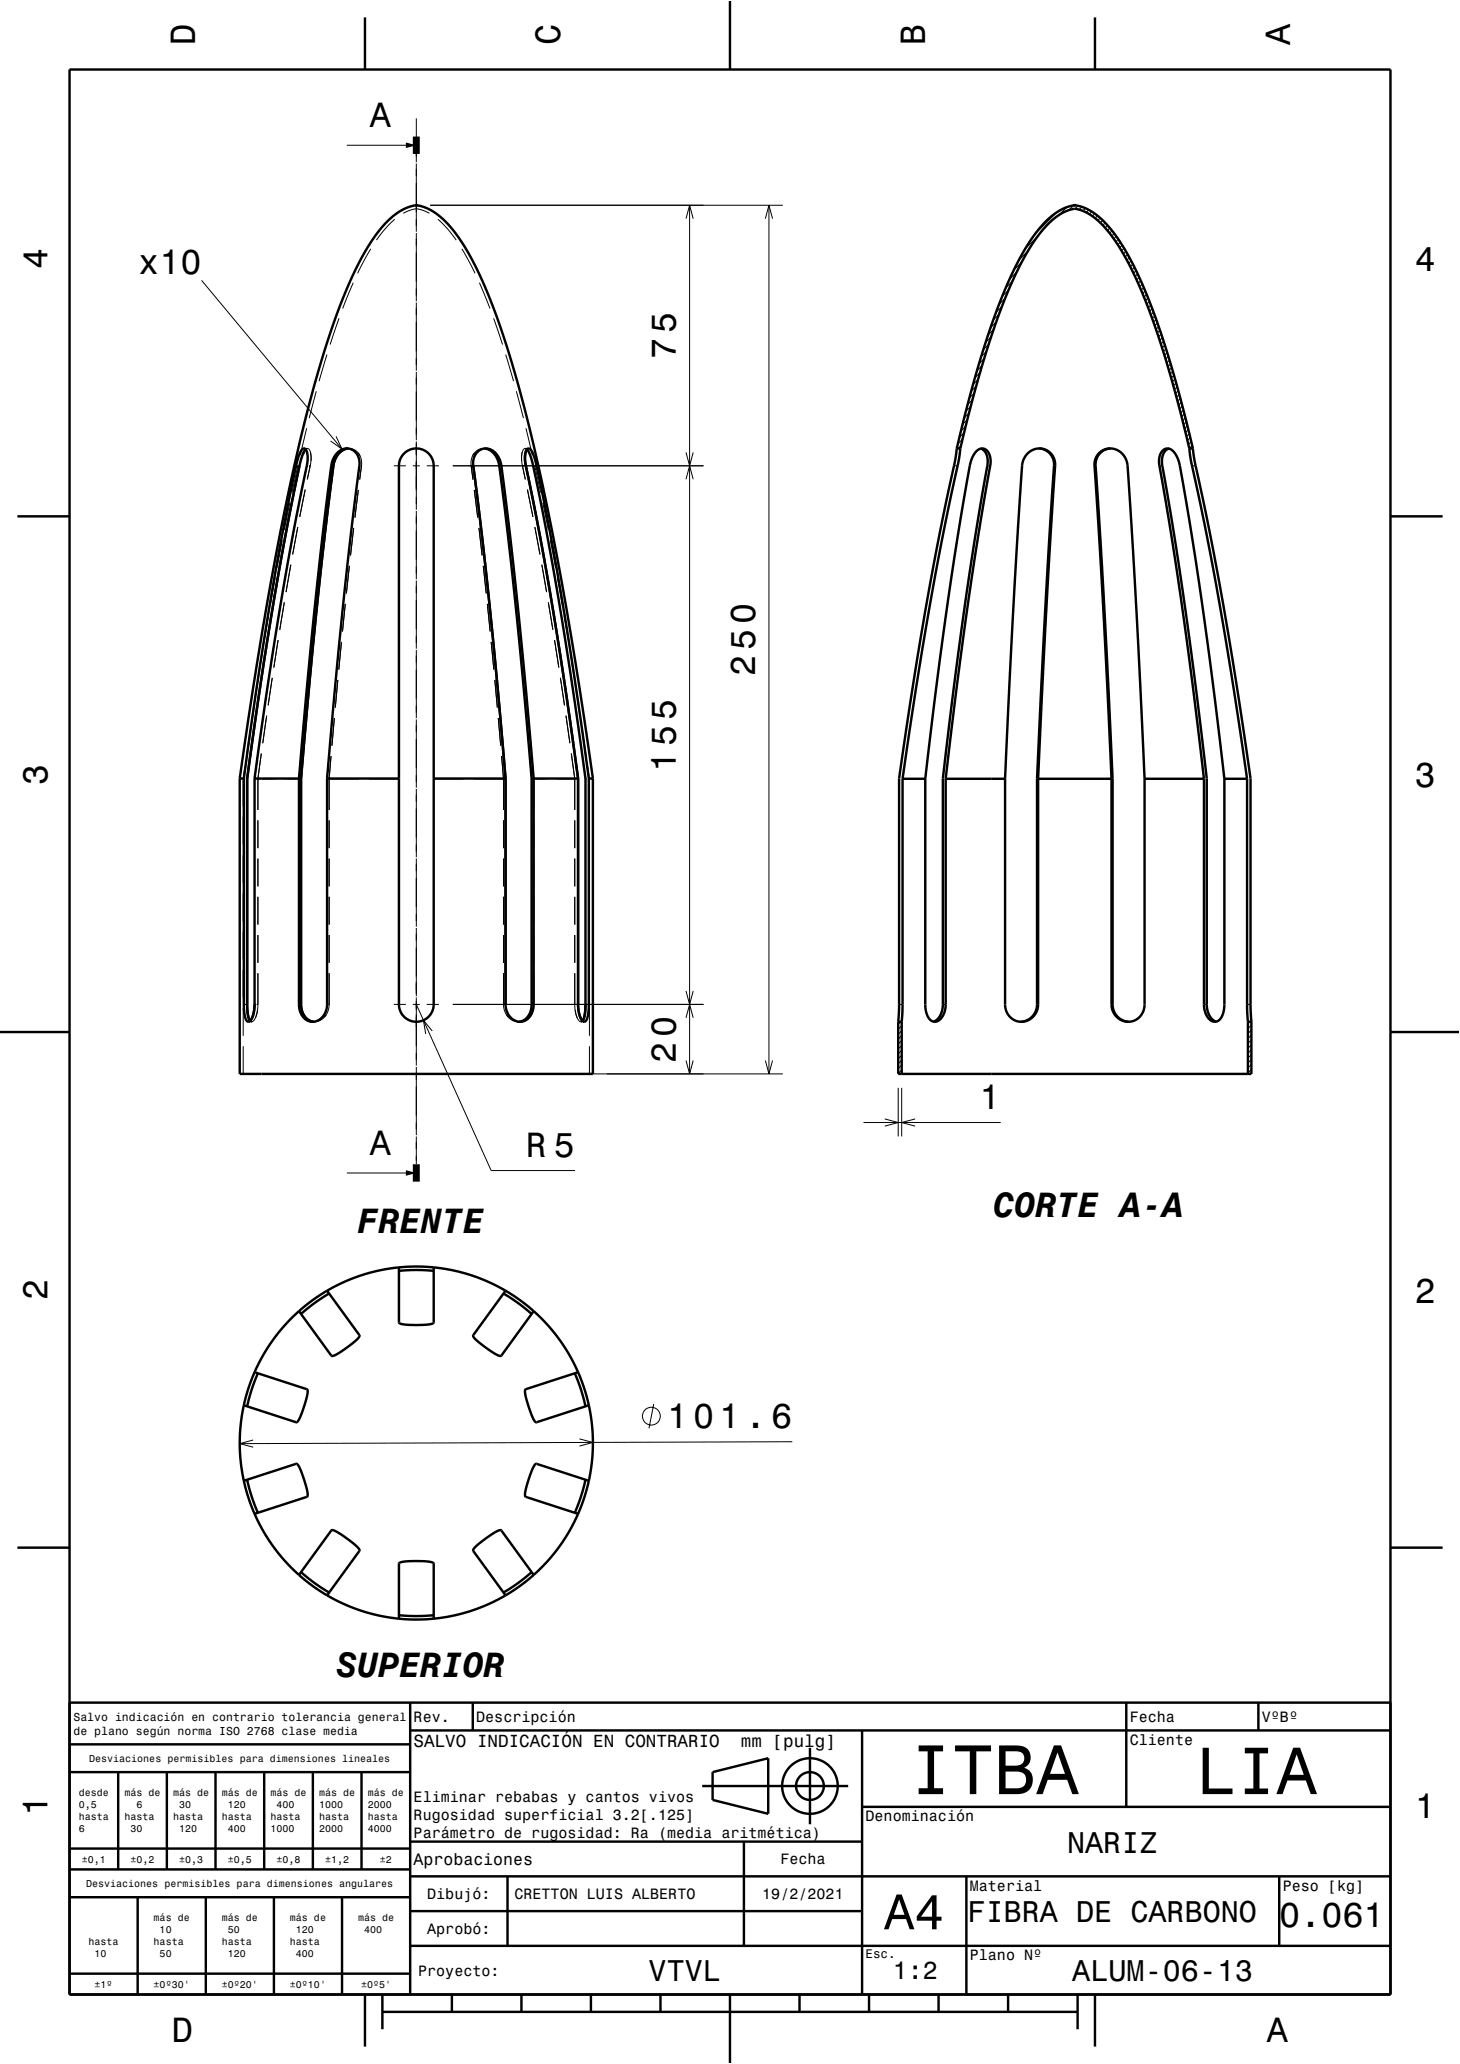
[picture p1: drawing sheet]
<svg xmlns="http://www.w3.org/2000/svg" width="210mm" height="297mm" viewBox="0 0 210 297" stroke-linecap="round" stroke-linejoin="round" font-family="sans-serif">
<g fill="none" stroke="#000" stroke-width=".14">
<path d="M59.9 17v3.5M49.9 20.9h10M53.3 35.8l-1.9 3.5M56.8 31.6a14.9 14.9 0 0 0-2.7 3M58 30.7a3.1 3.1 0 0 1 3.7 0h.1M59.9 21.5v1.8M59.9 23.5v9.8M59.9 33.5v9.8M61.9 29.5h50.7M63 31.6a14.9 14.9 0 0 1 2.6 3M66.4 35.8l1.9 3.5M98.7 31.5l.5-2 .5 2"/>
<path d="M99.2 29.5v125M110.1 31.5l.5-2 .5 2M110.6 29.5v125M146.2 39.1l-1 1.1M147 37.7l-1.2 1.1M147.9 36.1l-1.3 1.3M149.2 34l-1.7 1.8M152 30.5l-3.1 3.2M153.4 29.8l-1.1 1.1M154.4 29.6l-.7 .6M155.1 29.6l-.5 .4M155.6 29.8l-.4 .4"/>
<path d="M156.1 30l-.4 .3M156.6 30.2l-.4 .4M157 30.5l-.3 .3M157.5 30.7l-.4 .4M157.9 31l-.4 .4M158.3 31.4l-.4 .3M158.6 31.7l-.3 .4M159 32.1l-.4 .3M159.3 32.4l-.3 .4M159.6 32.8l-.3 .4M160 33.2l-.4 .4M160.3 33.6l-.4 .4"/>
<path d="M160.6 34l-.4 .4M160.9 34.4l-.4 .4M161.1 34.9l-.3 .3M161.4 35.3l-.3 .3M161.7 35.7l-.4 .4M161.9 36.2l-.3 .3M162.2 36.6l-.4 .4M162.5 37.1l-.4 .3M162.7 37.5l-.4 .4M162.9 38l-.3 .4M163.2 38.5l-.4 .3M163.4 38.9l-.4 .4"/>
<path d="M163.6 39.4l-.3 .4M163.9 39.9l-.4 .4M29 40.3l20.2 24.3M45.5 56.3l-1 3.9M47 51l-1.1 3.8M48.8 45.8l-1.3 3.8M50.8 40.7l-1.5 3.7M59.9 43.5v9.8M59.9 53.5v9.8M69 40.7l1.5 3.7M71 45.8l1.3 3.8M72.7 51l1.2 3.8"/>
<path d="M74.3 56.3l1 3.9M139.4 59.4l-.7 .7M139.6 58.5l-.7 .7M139.9 57.5l-.7 .7M140.1 56.6l-.7 .7M140.4 55.6l-.7 .7M140.7 54.6l-.7 .7M141 53.6l-.8 .7M141.3 52.6l-.8 .7M141.6 51.6l-.8 .7M141.9 50.6l-.8 .7M142.2 49.5l-.8 .8"/>
<path d="M142.6 48.5l-.8 .8M142.9 47.4l-.8 .8M143.3 46.3l-.8 .8M143.7 45.2l-.8 .9M144.1 44.1l-.8 .9M144.6 42.9l-.9 .9M145.1 41.7l-.9 .9M145.6 40.5l-1 .9M164.1 40.4l-.4 .4M164.3 40.9l-.4 .4M164.5 41.4l-.4 .4M164.7 41.9l-.4 .4"/>
<path d="M164.9 42.4l-.4 .4M165.1 42.9l-.3 .4M165.3 43.4l-.3 .4M165.5 43.9l-.4 .4M165.7 44.4l-.4 .4M165.9 44.9l-.4 .4M166.1 45.4l-.4 .4M166.3 46l-.4 .3M166.5 46.5l-.4 .4M166.7 47l-.4 .4M166.8 47.5l-.3 .4M167 48.1l-.4 .4"/>
<path d="M167.2 48.6l-.4 .4M167.4 49.1l-.4 .4M167.5 49.7l-.4 .4M167.7 50.2l-.4 .4M167.9 50.7l-.4 .4M168.1 51.3l-.4 .4M168.2 51.8l-.4 .4M168.4 52.4l-.4 .4M168.5 52.9l-.4 .4M168.7 53.4l-.4 .5M168.9 54l-.4 .4M169 54.5l-.4 .5"/>
<path d="M169.2 55.1l-.4 .4M169.3 55.7l-.4 .4M169.5 56.2l-.4 .4M169.6 56.8l-.4 .4M169.8 57.3l-.4 .4M169.9 57.9l-.4 .4M170.1 58.4l-.4 .5M170.2 59l-.4 .4M170.4 59.6l-.4 .4M40.6 77.7l-.7 4M40.8 75.9l-.7 3.9M41.7 72.3l-.8 4"/>
<path d="M41.9 70.5l-.8 3.9M42.3 75.9l-.7 3.9M42.6 67l-.4 2M42.8 75.9l-.7 3.9M42.9 67l-.9 3.9M43.2 65.1l-.6 1.9M43.4 70.5l-.8 3.9M43.5 65.4l-.4 1.6h-.5M43.9 64.5h-.2l.3 .2 .2 .6v1M43.9 70.5l-.8 3.9M44.1 64.5h.1M44.1 61.6l-.9 3.9"/>
<path d="M44.1 67h.2M44.1 67l-.4 2M44.1 67h.1M44.2 64.5l-.2 .2M44.2 64.5l-.3 .2-.2 .4M44.2 64.5l.3 .2 .2 .4v1.2M44.5 67h.1M44.6 67l-.4 2M44.6 67h.1M44.6 65l.1 1-.1 1M46.5 76l-.4 3.9M47.2 70.5l-.5 4"/>
<path d="M47.6 67h.3M47.6 67l-.2 2M48.3 62.8l.9 1.8-1.7-1.1M48.5 65.2l-.6 .8-.3 1M49.9 64.5h-.2M49.9 64.5l.4 .1a1.83 1.83 0 0 1 1.2 1M49.9 64.5h.1M50.1 64.5l.5 .1 .5 .2 .7 .8M50.1 64.5h.1M50.6 76l-.5 3.9M50.9 76l-.5 3.9M51.2 70.5l-.4 4"/>
<path d="M51.5 65.2l.4 .8 .1 1M51.5 70.5l-.4 4M51.7 67h.1M51.7 67l-.3 2M51.9 67h.1M52 67l-.3 2M52 67h.1M56.6 67h1.8M59.4 67h1M59.9 63.5v9.8M59.9 73.5v9.8M61.4 67h1.7"/>
<path d="M65.1 67h36.1M67.8 67h.1M67.8 67l.2 2M68.2 70.5l.5 4M68.3 65.2l-.5 .8v1M68.6 65.2l-.5 .8v1M68.9 76l.4 3.9M69.5 64.5h.2M69.6 64.5l.8 .3 .8 .7M69.7 64.5l-.6 .1-.4 .2-.7 .8M69.8 64.5l.5 .1 .4 .2 .8 .7M71.8 66.9l.3 2.1"/>
<path d="M72.1 66.9l.3 2.1M72.3 70.5l.5 4M72.6 70.5l.5 4M72.9 76l.5 3.9M73.2 76l.5 3.9M75.1 65l-.1 1 .1 1M75.1 67h.1M75.1 67l.5 2M75.5 64.5h.2M75.5 64.5l.3 .2 .2-.2M75.5 64.5l-.2 .2-.2 .4-.1 1.2M75.5 64.5l.2 .1 .3 .3 .5 1.3"/>
<path d="M75.6 61.6l1 3.9M75.9 70.5l.8 3.9M75.9 64.5h.1M76 64.5l.3 .1 .2 .4 .5 1.2M76.7 66.9l.4 2.1M76.9 67l.9 3.9M76.9 75.9l.8 3.9M77.2 66.9l.4 2.1M77.4 70.5l.8 3.9M77.9 70.5l.8 3.9M78.1 72.3l.8 4M78.5 75.9l.7 3.9"/>
<path d="M79 75.9l.7 3.9M79.2 77.7l.7 4M98.7 69l.5-2 .5 2M98.7 65.1l.5 1.9 .5-1.9M137.2 67h.5M138.2 64.1l-.4 .4M138.4 63.2l-.6 .7M138.7 62.3l-.7 .6M138.9 61.3l-.7 .7M139.1 60.4l-.7 .7M142 67h.4M151.6 67h.2"/>
<path d="M157.4 67h.2M166.8 67h.4M170.5 60.1l-.4 .4M170.7 60.7l-.5 .4M170.8 61.3l-.4 .4M170.9 61.8l-.4 .4M171.1 62.4l-.4 .4M171.2 63l-.4 .4M171.3 63.5l-.4 .5M171.5 67h.5M171.5 64.1l-.4 .4M36.8 99.4l-.6 4"/>
<path d="M37.1 97.5l-.6 4M37.7 94l-.6 3.9M38 92.1l-.6 4M38.6 88.6l-.6 3.9M38.7 97.5l-.6 4M38.9 86.7l-.7 3.9M39.2 97.5l-.6 4M39.5 92.1l-.6 4M39.6 83.1l-.7 4M39.8 81.3l-.7 3.9M40 92.1l-.6 4M40.4 86.7l-.6 3.9"/>
<path d="M40.9 86.7l-.7 3.9M41.3 81.3l-.6 3.9M41.8 81.3l-.7 3.9M44.2 97.8l-.3 4M44.8 92.4l-.4 3.9M45.3 86.9l-.4 4M45.9 81.4l-.4 4M48.3 97.8l-.4 4M48.6 97.8l-.4 4M48.8 92.4l-.4 3.9M49.1 92.4l-.4 3.9M49.4 86.9l-.4 4"/>
<path d="M49.7 86.9l-.4 4M50 81.4l-.5 4M50.3 81.4l-.5 4M59.9 83.5v9.8M59.9 93.5v9.8M69.5 81.4l.4 4M70.1 86.9l.4 4M70.6 92.4l.4 3.9M71.2 97.8l.3 4M73.6 81.4l.4 4M73.9 81.4l.4 4M74.1 86.9l.4 4"/>
<path d="M74.4 86.9l.4 4M74.7 92.4l.4 3.9M75 92.4l.4 3.9M75.2 97.8l.4 4M75.5 97.8l.4 4M77.9 81.3l.7 3.9M78.9 86.7l.6 3.9M79.5 81.3l.7 3.9M79.8 92.1l.6 4M80 81.3l.7 3.9M80.2 83.1l.7 4M80.4 86.7l.7 3.9"/>
<path d="M80.6 97.5l.6 4M80.9 86.7l.7 3.9M81.1 88.6l.7 3.9M81.3 92.1l.6 4M81.8 92.1l.6 4M82 94l.7 3.9M82.1 97.5l.6 4M82.6 97.5l.6 4M82.9 99.4l.6 4M34.5 112h.2M34.9 112h.2M35 112.1h.2"/>
<path d="M35 112.1v3.9M35 117.5v4M35.1 112v4.5M35.1 118v4M35.2 110.3l-.2 1.8M35.4 112.1h.1M35.6 108.4l-.5 3.6M36 104.9l-.6 3.9M36.3 103l-.5 3.9M36.6 112h2.5M36.6 112v4.5M36.6 118v4"/>
<path d="M37.1 112.1h2.7M37.1 112.1v4.4M37.1 118v4M37.1 108.4l-.5 3.6M37.6 108.4l-.5 3.7M37.9 103l-.6 3.9M38.4 103l-.6 3.9M40.6 112h2.4M40.9 112.1h2.4M43 112v4.5M43 118v4M43.3 108.8l-.3 3.2"/>
<path d="M43.8 103.3l-.4 4M47 112h4.5M47 112v4.5M47 118v4M47.3 108.8l-.3 3.2M47.3 112.1h4.3M47.3 112.1v4.4M47.3 118v4M47.6 108.8l-.3 3.3M47.8 103.3l-.4 4M48.1 103.3l-.4 4M53 112h4.4"/>
<path d="M53.1 112.1h4.3M59.9 103.5v9.8M59.9 113.5v9.8M62.4 112.1h4.3M62.4 112h4.4M68.2 112.1h4.2M68.3 112h4.4M71.7 103.3l.3 4M72.1 108.8l.3 3.3M72.4 112.1v4.4M72.4 118v4M75.7 103.3l.4 4"/>
<path d="M76 103.3l.4 4M76.2 108.8l.3 3.3M76.5 112.1h2.3M76.5 112.1v4.4M76.5 118v4M76.5 108.8l.3 3.2M76.8 112h1.8M76.8 112v4.5M76.8 118v4M80 112.1h2.7M80.4 112h2.1M81.4 103l.6 3.9"/>
<path d="M82.2 108.4l.5 3.7M82.7 112.1v4.4M82.7 118v4M82.8 112h.3M83 103l.5 3.9M83.4 103l.6 3.9M83.7 108.4l.5 3.7M83.7 104.9l.6 3.9M84.2 108.4l.5 3.6M84.2 112.1h.2M84.2 112.1v4.4M84.2 118v4"/>
<path d="M84.5 110.3l.3 1.8M84.6 112.1h.2M84.7 112h.2M84.7 112v4.5M84.7 118v4M84.8 112.1v3.9M84.8 117.5v4M85.1 112h.2M35 123v4M35 128.5v4M35 134v4M35 139.5v4"/>
<path d="M35.1 123.5v4M35.1 129v4M35.1 134.5v4M36.6 123.5v4M36.6 129v4M36.6 134.5v4M37.1 123.5v4M37.1 129v4M37.1 134.5v4M43 123.5v4M43 129v4M43 134.5v4"/>
<path d="M47 123.5v4M47 129v4M47 134.5v4M47.3 123.5v4M47.3 129v4M47.3 134.5v4M59.9 123.5v9.8M59.9 133.5v9.8M72.4 123.5v4M72.4 129v4M72.4 134.5v4M76.5 123.5v4"/>
<path d="M76.5 129v4M76.5 134.5v4M76.8 123.5v4M76.8 129v4M76.8 134.5v4M82.7 123.5v4M82.7 129v4M82.7 134.5v4M84.2 123.5v4M84.2 129v4M84.2 134.5v4M84.7 123.5v4"/>
<path d="M84.7 129v4M84.7 134.5v4M84.8 123v4M84.8 128.5v4M84.8 134v4M84.8 139.5v4M35 145v4M35 150.5v4M35.1 144.5l.2 2M35.1 144.5h.4M35.1 140v4.5M35.7 147h.1"/>
<path d="M35.7 147l.3-.1 .2 .1M35.7 147h.2M36 147h.2M36.2 147h.1M36.6 140v4.5h.2M36.9 144.5h.2M37 145.3l-.3 1.3-.3 .3-.2 .1M37.1 144.5l-.1 1.2-.3 .8M37.1 140v4.5M37.1 144.5v.1M43 144.5l.2 1.1 .4 .8M43 144.5h.3"/>
<path d="M43 140v4.5M44.9 147h.1M45 147h.1M45.1 147h.1M45.4 147h-.2M46.6 146l-.8 .8-.8 .2M46.9 146l-.7 .8-1 .2M47 144.5v.1M47 144.5h.1M47 140v4.5M47.2 144.5h.1M47.3 144.5a2.76 2.76 0 0 1-.6 1.9"/>
<path d="M47.3 144.5v.1M47.3 140v4.5M56.6 144.5h1.8M59.4 144.5h1M59.9 143.5v9.8M59.9 153.5v9.8M59.9 144.5l10.7 23.9h12.1M61.4 144.5h1.7M61.9 154.5h50.7M62.2 148.4l-1.3-1.6 .3 2M65.1 144.5h36.1M72.4 144.5v.1"/>
<path d="M72.4 144.5a2.76 2.76 0 0 0 .7 1.9M72.4 140v4.5M72.7 144.5a2.71 2.71 0 0 0 .7 1.9M72.9 146l.7 .8 .9 .2M74.4 147h.1M74.5 147h.1M74.7 147h-.2M74.7 147h.1M76.4 146l-.3 .5a1.75 1.75 0 0 1-1.3 .5M76.5 140v4.9l-.3 .9-.4 .6M76.8 140v4.5M82.7 144.5l.1 1.2 .2 .8"/>
<path d="M82.7 140v4.5M82.7 144.5v.1M82.7 145.3l.4 1.3 .2 .3 .3 .1M83.5 147h.1M83.6 147l.2-.1 .2 .1M83.6 147h.1M83.9 147h.1M84.2 140v4.5M84.7 145.2l-.3 1.4-.1 .3-.3 .1M84.7 140v4.6M84.8 145v4M84.8 150.5v4"/>
<path d="M98.7 142.6l.5 1.9 .5-1.9M98.7 146.5l.5-2 .5 2M98.7 152.6l.5 1.9 .5-1.9M110.1 152.6l.5 1.9 .5-1.9M129.2 156.5v7M129.3 144.5h.5M129.6 147l-.4 .4M129.7 154l-.5 .5M129.7 153.3l-.5 .5M129.7 152.6l-.5 .5M129.7 151.9l-.5 .5M129.7 151.1l-.5 .5"/>
<path d="M129.7 150.4l-.5 .5M129.7 149.7l-.5 .5M129.7 149l-.5 .5M129.7 148.3l-.5 .5M129.7 147.6l-.5 .5M129.7 156.5v7M135.6 144.5h.4M149.2 144.5h.1M159.9 144.5h.1M173.2 144.5h.4M179.4 144.5h.5M179.8 147l-.3 .3"/>
<path d="M180 153.9l-.5 .5M180 153.2l-.5 .5M180 152.5l-.5 .5M180 151.8l-.5 .5M180 151l-.5 .5M180 150.3l-.5 .5M180 149.6l-.5 .5M180 148.9l-.5 .5M180 148.2l-.5 .5M180 147.5l-.5 .5M49.9 168.8h10M59.9 163.5v4"/>
<path d="M124.2 161.5h19.7M127.3 161l1.9 .5-1.9 .5M131.6 161l-1.9 .5 1.9 .5M34.6 205.7l-.1 3.3 .4 3.5 .9 3.1 1.2 3 1.7 3.1 1.8 2.4 2.2 2.3 2.7 2.1M36.4 207.2l-1.9 .5 1.9 .5M83.3 207l2 .6-1.9 .5M94 202l-.7 3.5M114 207.5l-79.5 .2"/>
<circle cx="93.7" cy="203.8" r="1.28"/>
</g>
<g fill="none" stroke="#000" stroke-width=".35">
<path d="M10 10h190v277h-190zM52.5 2.5v7.5M105 0v10M157.5 2.5v7.5M2.5 74.3h7.5M43.7 65.1l-.2 .3M44 64.7l-.6 1.2a379.5 379.5 0 0 0-5.9 32.2l-2 14v32.4M47.9 67a916.2 916.2 0 0 0-4.6 45.1v32.4M48.8 65.2l.6-.5 .7-.2-.7 .2-.7 .6-.5 .8-.3 .9 .3-.9zM58.2 65.2a2.5 2.5 0 0 1 2.7-.5 2.5 2.5 0 0 1 1.5 2.3v77.5a2.5 2.5 0 0 1-2.5 2.5 2.5 2.5 0 0 1-2.5-2.5v-77.5a2.48 2.48 0 0 1 .8-1.8zM69.7 64.5l.7 .2 .5 .4 .5 .6 .3 .8a690.8 690.8 0 0 1 4.4 40.9l.4 4.7v32.4l-.2 1-.4 .8-.5 .5-.7 .2M75.6 67l-.1-1.6a.73 .73 0 0 1 .3-.7l.6 1.1a359.9 359.9 0 0 1 5.4 29.3l2.4 17v32.4"/>
<path d="M75.6 67a578.4 578.4 0 0 1 7.5 45M75.6 67l-.1-1.4 .1-.7 .3-.3 .2-.1 .3 .2 .5 1.2a479.3 479.3 0 0 1 7.2 42.1l.6 4M137.6 64.5a135.2 135.2 0 0 1 7.9-24.9 23.9 23.9 0 0 1 5.9-8.6 5.6 5.6 0 0 1 3.5-1.4 9.1 9.1 0 0 1 5.3 3.9 47.3 47.3 0 0 1 6.2 12.7 175.1 175.1 0 0 1 5.2 18.3M137.6 64.5l-.1 1.3a550.4 550.4 0 0 0-8.2 46.2v32.8l-.1 2.2M137.6 64.5h.5M138.1 64.5a135 135 0 0 1 7.6-24.2 25.1 25.1 0 0 1 5.5-8.5 5.8 5.8 0 0 1 3.7-1.7 8.8 8.8 0 0 1 4.8 3.6 45.2 45.2 0 0 1 6 12l1.5 4.5 1.3 4.2 2.6 10.1M138.1 64.5l-.1 1.3a553.5 553.5 0 0 0-8.2 46.3M141.1 64.6l.4 .2 .4 .5 .1 .7 .1 .7a651.4 651.4 0 0 0-6.5 45.3v32.8l-.1 .7-.3 .7-.4 .5-.5 .3M149.4 64.5a2.29 2.29 0 0 1 2.2 2.5l-1.3 21.4-1.1 23.6v32.5a2.47 2.47 0 0 1-2.4 2.5M159.8 64.5a2.29 2.29 0 0 0-2.2 2.5l1.3 21.4 1.1 23.6v32.5a2.47 2.47 0 0 0 2.4 2.5M168.1 64.6l-.4 .2-.4 .5-.1 .6-.1 .7a677.8 677.8 0 0 1 6.5 45.4v32.8l.1 .8 .3 .6 .4 .5 .5 .3M171.1 64.5l.2 1.5a547.9 547.9 0 0 1 8.1 46.1"/>
<path d="M171.1 64.5h.5M171.6 64.5l.2 1.5a539.7 539.7 0 0 1 8.1 46v32.8l.1 2.2M200 74.3h7.5M34.5 112a517.9 517.9 0 0 1 9.2-50.8 119.8 119.8 0 0 1 7.5-22.5 22.4 22.4 0 0 1 5.6-7.8 6.4 6.4 0 0 1 3.1-1.4 8.6 8.6 0 0 1 5.4 3.7 48.1 48.1 0 0 1 6.6 13.5 219.1 219.1 0 0 1 7.6 29.9 652.9 652.9 0 0 1 5.8 35.4M34.5 112v42.5h50.8v-42.5M34.5 112h.6M35.1 112a515.1 515.1 0 0 1 7.8-46l.5-1.2a.41 .41 0 0 1 .5-.2 .41 .41 0 0 1 .2 .4l.1 1.3a599.6 599.6 0 0 0-7.6 45.7M35.1 112v32.7l.1 1.6 .2 .5 .2 .2 .4-.1 .3-.6 .2-.8 .1-1M36.6 112h6.4M36.6 112v32.5M43 112v32.6l.2 1 .5 .9a1.91 1.91 0 0 0 3.2-1.1l.1-.8v-32.6M43 112a741.6 741.6 0 0 1 4.8-45.6l.5-1 .8-.7a1.9 1.9 0 0 1 2 .3 1.9 1.9 0 0 1 .6 1.9 910.3 910.3 0 0 0-4.7 45.1"/>
<path d="M47 112h10.4M62.4 112h10.3M72.7 112v32.5a2.17 2.17 0 0 0 2.8 2.4l.5-.3 .4-.6 .2-.6 .2-.8v-32.6M72.7 112a1029.9 1029.9 0 0 0-4.6-45.5l.2-.9a1.82 1.82 0 0 1 1.7-1.1 1.82 1.82 0 0 1 1.6 1.1l.4 .8a655.3 655.3 0 0 1 4.4 40.8l.4 4.8M76.8 112h6.3M83.1 112v32.5M84.7 112v32.5l-.2 1.8-.1 .5-.3 .2-.3-.1-.3-.5-.3-.8-.1-1.1M84.7 112h.6M129.8 112.1v32.7l-.1 2.2M129.8 112.1h3.3M133.1 112.1a577.4 577.4 0 0 1 6.6-45.8l.3-.7 .4-.6 .4-.4 .5-.1 .4 .2 .4 .4 .3 .6 .1 .8a693.2 693.2 0 0 0-6.5 45.6M133.1 112.1v32.4l.2 1.3 .5 .9a1.18 1.18 0 0 0 1.9-.6l.2-.7 .1-.8v-32.5"/>
<path d="M136 112.1h8.6M144.6 112.1a1317.9 1317.9 0 0 1 2.5-45.6 2.35 2.35 0 0 1 2.4-2 2.35 2.35 0 0 1 2.3 2.2 1855.5 1855.5 0 0 0-2.5 45.4M144.6 112.1v32.4a2.38 2.38 0 0 0 2.3 2.5 2.38 2.38 0 0 0 2.4-2.5v-32.4M149.3 112.1h10.6M159.9 112.1a2216 2216 0 0 0-2.5-45.6l.1-.2a2.37 2.37 0 0 1 2.5-1.8 2.37 2.37 0 0 1 2.1 2.2l1.4 22.3 1.1 23.1M159.9 112.1v32.4a2.38 2.38 0 0 0 2.4 2.5 2.38 2.38 0 0 0 2.3-2.5v-32.4M164.6 112.1h8.6M173.2 112.1a732.1 732.1 0 0 0-6.5-45.7l.1-.8 .3-.6 .4-.3 .5-.2 .5 .2 .4 .3 .3 .6 .3 .8a585.9 585.9 0 0 1 6.6 45.7M173.2 112.1v32.6l.1 .8 .4 .8 .5 .6 .5 .1 .6-.1 .3-.5 .4-.7 .1-.9v-32.7M176.1 112.1h3.3M179.4 112.1v32.7l.1 2.2M0 148.5h10"/>
<path d="M35.5 144.5l.2 1.5 .3 .9M35.5 144.5l.2 1.6 .3 .8M36.6 144.5l-.2 1.5-.4 .9M43.3 144.5l.1 .9 .3 .7a1.84 1.84 0 0 0 1.4 .9l-.7-.2-.6-.5-.3-.8zM83.1 144.5l.2 1.4 .5 1M84.2 144.5l-.1 1.6-.3 .8M84.2 144.5l-.1 1.5-.3 .9M129.2 147v7.5h50.8v-7.5M129.2 147h.5M129.7 147v7.5M179.5 147v7.5M179.5 147h.5"/>
<path d="M200 148.5h10M36.6 197.5l7.6 2.4 .1 .3-.1 .4-.5 1.8-.6 1.7-.3 .4-.2 .2-7.5-2.5M36.6 197.5l-.9 2.3-.6 2.4M37.1 197.6l-.9 2.3-.7 2.5M43 188.7l-2 1.9-1.5 1.9-1.5 2.3-1.4 2.7M47 185.7l4.7 6.5-.1 .2-.3 .4-1.4 1.1-1.5 1-.4 .2h-.3l-4.7-6.4M47 185.7l-2 1.4-2 1.6M47.3 186.1l-2 1.4-2 1.6M57.4 182.9l2.5-.2 2.5 .2M57.4 182.4l-2.7 .4-2.5 .6-2.5 1-2.7 1.3M57.4 182.4v7.9l.2 .2 .5 .1 1.8 .1 1.9-.1 .4-.2 .2-.1v-7.9M57.4 182.4l2.5-.2 2.5 .2"/>
<path d="M62.4 182.4l2.7 .4 2.6 .7 2.8 1.1 2.2 1.1M72.4 186.1l2.1 1.4 2 1.6M72.7 185.7l-4.6 6.5 .1 .3 .3 .3 1.4 1.1 1.5 1 .4 .2h.3l4.7-6.4M72.7 185.7l2.3 1.5 1.8 1.5M76.8 188.7l2 2.1 1.8 2.1 1.4 2.3 1.1 2.3M82.7 197.6l.9 2.4 .6 2.4M83.1 197.5l1 2.5 .6 2.2M83.1 197.5l-7.5 2.4-.1 .7 .5 1.8 .7 1.8 .3 .4 .2 .1 7.5-2.5M35.1 202.2l-.5 2.7-.1 2.8 .1 2.7 .5 2.7M35.1 213.1l7.5-2.5 .2 .1 .2 .4 .7 1.8 .5 1.7 .1 .5-.1 .3-7.6 2.4M35.1 213.1l.5 2.2 1 2.5M35.5 212.9l.7 2.4 .9 2.4"/>
<path d="M36.6 217.8l1.1 2.3 1.5 2.3 1.7 2.1 2.1 2.1M83.1 217.8l-1.3 2.7-1.5 2.3-1.6 1.9-1.9 1.9M84.2 212.9l-.6 2.4-.9 2.4M84.7 213.1l-.7 2.4-.9 2.3M84.7 202.2l.4 2.7 .2 2.5-.2 3-.4 2.7M84.7 213.1l-7.5-2.5-.3 .2-.2 .3-.6 1.6-.5 1.9-.1 .5 .1 .3 7.5 2.4M2.5 222.7h7.5M43 226.6l1.9 1.6 2.1 1.4M43 226.6l4.7-6.4h.2l.5 .2 1.5 1 1.4 1.1 .4 .4v.2l-4.7 6.5M43.3 226.2l1.9 1.6 2.1 1.4M47 229.6l2.3 1.1 2.8 1.1 2.6 .7 2.7 .4M57.4 232.9l2.2 .1 2.8-.1"/>
<path d="M57.4 232.4l2.5 .1 2.5-.1M57.4 232.9v-7.9l.6-.3 1.8-.1 2 .1 .4 .1 .2 .2v7.9M72.7 229.6l-2.4 1.2-2.5 1-2.7 .7-2.7 .4M76.5 226.2l-2.2 1.7-1.9 1.3M76.8 226.6l-2 1.6-2.1 1.4M76.8 226.6l-4.7-6.4-.7 .2-1.3 .8-1.7 1.3-.3 .4v.2l4.6 6.5M200 222.7h7.5M10 245h190M10 255h49M10 251h49M17 255v14M24 255v14"/>
<path d="M31 255v14M38 255v14M45 255v14M52 255v14M59 245v42M59 249h141M68 245v4M101 257h21M102.5 255l8-2v8l-8-2zM116.5 251.5v11M124 249v38M162 245v15"/>
<path d="M181 245v4M10 273h49M10 269h49M10 266h49M19.8 273v14M29.6 273v14M39.4 273v14M49.2 273v14M59 280h141M59 275h65M59 270h141M59 265h65"/>
<path d="M73 270v10M107 265v15M124 260h76M139 270v17M184 270v10M10 284h49M52.5 287v7.5M55 289.5h100M55 287v5M65 287v2.5M75 287v2.5M85 287v2.5"/>
<path d="M95 287v2.5M105 287v10M115 287v2.5M125 287v2.5M135 287v2.5M145 287v2.5M155 287v5M157.5 287v7.5"/>
<circle cx="116.5" cy="257" r="4"/>
<circle cx="116.5" cy="257" r="2"/>
</g>
<g fill="#000">
<path d="M58.4 20.5l1.5 .4-1.5 .4z" fill-rule="evenodd"/>
<path d="M59.7 29.3h.4v.4h-.4z" fill-rule="evenodd"/>
<path d="M154.4 29.3h.4v.4h-.4z" fill-rule="evenodd"/>
<path d="M58.4 168.4l1.5 .4-1.5 .4z" fill-rule="evenodd"/>
</g>
<path d="M59.9 19.6v2.6M59.9 167.5v2.5" fill="none" stroke="#000" stroke-width="1" stroke-linecap="butt"/>
<path d="M0 0h210v297h-210" fill="none" stroke="#fff" stroke-width=".14"/>
<text font-size="10.1" x="130.9" y="258.2">ITBA</text>
<text font-size="9.6" x="172" y="258.2">LIA</text>
<text font-size="7.2" x="127.2" y="277.6">A4</text>
<g font-size="5">
<text x="28.1" y="6.5" transform="rotate(-90 28.1 6.5)">D</text>
<text x="80.6" y="6.5" transform="rotate(-90 80.6 6.5)">C</text>
<text x="133.1" y="6.5" transform="rotate(-90 133.1 6.5)">B</text>
<text x="185.6" y="6.5" transform="rotate(-90 185.6 6.5)">A</text>
<text x="53.2" y="18.3">A</text>
<text x="6.8" y="38.7" transform="rotate(-90 6.8 38.7)">4</text>
<text x="19.9" y="39.4">x10</text>
<text x="203.5" y="39">4</text>
<text x="97.2" y="51.7" transform="rotate(-90 97.2 51.7)">75</text>
<text x="108.6" y="97.3" transform="rotate(-90 108.6 97.3)">250</text>
<text x="6.8" y="112.9" transform="rotate(-90 6.8 112.9)">3</text>
<text x="97.2" y="111" transform="rotate(-90 97.2 111)">155</text>
<text x="203.5" y="113.2">3</text>
<text x="97.2" y="152.9" transform="rotate(-90 97.2 152.9)">20</text>
<text x="140.9" y="159.5">1</text>
<text x="53.2" y="166.2">A</text>
<text x="75.6" y="166.4">R 5</text>
<text x="51.4" y="177.4">FRENTE</text>
<text x="142.9" y="175.2">CORTE A-A</text>
<text x="6.8" y="187.1" transform="rotate(-90 6.8 187.1)">2</text>
<text x="203.5" y="187.4">2</text>
<text x="96" y="205.5">101.6</text>
<text x="48.3" y="241.4">SUPERIOR</text>
<text x="6.8" y="261.3" transform="rotate(-90 6.8 261.3)">1</text>
<text x="203.5" y="261.6">1</text>
<text x="184" y="277.3">0.061</text>
<text x="24.7" y="293.8">D</text>
<text x="182.2" y="293.8">A</text>
</g>
<g font-size="4.3">
<text x="153.5" y="266.6">NARIZ</text>
<text x="139.2" y="276.6">FIBRA DE CARBONO</text>
<text x="93.3" y="285.1">VTVL</text>
<text x="154.2" y="285.1">ALUM-06-13</text>
</g>
<text font-size="3.6" x="128.4" y="284.8">1:2</text>
<g font-size="2.5">
<text x="59.5" y="251.4">SALVO INDICACIÓN EN CONTRARIO</text>
<text x="106.6" y="251.4">mm [pulg]</text>
</g>
<text font-size="2.4" x="59.5" y="268.4">Aprobaciones</text>
<g font-size="2.2">
<text x="59.5" y="247.8">Rev.</text>
<text x="68.5" y="247.8">Descripción</text>
<text x="162.5" y="247.8">Fecha</text>
<text x="162.5" y="251.1">Cliente</text>
<text x="181.5" y="247.8">VºBº</text>
<text x="59.5" y="259.3">Eliminar rebabas y cantos vivos</text>
<text x="59.5" y="261.9">Rugosidad superficial 3.2[.125]</text>
<text x="124.5" y="262.1">Denominación</text>
<text x="59.5" y="264.5">Parámetro de rugosidad: Ra (media aritmética)</text>
<text x="112.2" y="268.3">Fecha</text>
<text x="61.4" y="273.3">Dibujó:</text>
<text x="74" y="273.3">CRETTON LUIS ALBERTO</text>
<text x="109.6" y="273.3">19/2/2021</text>
<text x="139.5" y="272.1">Material</text>
<text x="184.5" y="272.1">Peso [kg]</text>
<text x="61.4" y="278.3">Aprobó:</text>
<text x="60.1" y="284.3">Proyecto:</text>
<text x="139.5" y="282.1">Plano Nº</text>
</g>
<text font-size="1.8" x="124.5" y="281.7">Esc.</text>
<g font-size="1.7">
<text x="10.6" y="247.6">Salvo indicación en contrario tolerancia general</text>
<text x="10.6" y="249.6">de plano según norma ISO 2768 clase media</text>
</g>
<g font-size="1.4">
<text x="12.8" y="253.5">Desviaciones permisibles para dimensiones lineales</text>
<text x="11.3" y="258.4">desde</text>
<text x="11.3" y="260.2">0,5</text>
<text x="11.3" y="261.9">hasta</text>
<text x="11.3" y="263.6">6</text>
<text x="17.9" y="258.4">más de</text>
<text x="17.9" y="261.9">hasta</text>
<text x="18.8" y="263.6">30</text>
<text x="19.6" y="260.2">6</text>
<text x="24.9" y="258.4">más de</text>
<text x="24.9" y="261.9">hasta</text>
<text x="25.8" y="260.2">30</text>
<text x="25.8" y="263.6">120</text>
<text x="31.9" y="258.4">más de</text>
<text x="31.9" y="261.9">hasta</text>
<text x="32.8" y="260.2">120</text>
<text x="32.8" y="263.6">400</text>
<text x="38.9" y="258.4">más de</text>
<text x="38.9" y="261.9">hasta</text>
<text x="38.9" y="263.6">1000</text>
<text x="39.8" y="260.2">400</text>
<text x="45.9" y="258.4">más de</text>
<text x="45.9" y="260.2">1000</text>
<text x="45.9" y="261.9">hasta</text>
<text x="45.9" y="263.6">2000</text>
<text x="52.9" y="258.4">más de</text>
<text x="52.9" y="260.2">2000</text>
<text x="52.9" y="261.9">hasta</text>
<text x="52.9" y="263.6">4000</text>
<text x="11.8" y="268">±0,1</text>
<text x="18.8" y="268">±0,2</text>
<text x="25.8" y="268">±0,3</text>
<text x="32.8" y="268">±0,5</text>
<text x="39.8" y="268">±0,8</text>
<text x="46.8" y="268">±1,2</text>
<text x="54.6" y="268">±2</text>
<text x="12.4" y="271.5">Desviaciones permisibles para dimensiones angulares</text>
<text x="12.7" y="279.9">hasta</text>
<text x="13.6" y="281.6">10</text>
<text x="22.1" y="276.4">más de</text>
<text x="22.1" y="279.9">hasta</text>
<text x="23" y="278.2">10</text>
<text x="23" y="281.6">50</text>
<text x="31.9" y="276.4">más de</text>
<text x="31.9" y="279.9">hasta</text>
<text x="32.8" y="278.2">50</text>
<text x="32.8" y="281.6">120</text>
<text x="41.7" y="276.4">más de</text>
<text x="41.7" y="279.9">hasta</text>
<text x="42.6" y="278.2">120</text>
<text x="42.6" y="281.6">400</text>
<text x="51.5" y="276.4">más de</text>
<text x="52.4" y="278.2">400</text>
<text x="13.6" y="286">±1º</text>
<text x="22.1" y="286">±0º30'</text>
<text x="31.9" y="286">±0º20'</text>
<text x="41.7" y="286">±0º10'</text>
<text x="51.9" y="286">±0º5'</text>
</g>
</svg>
